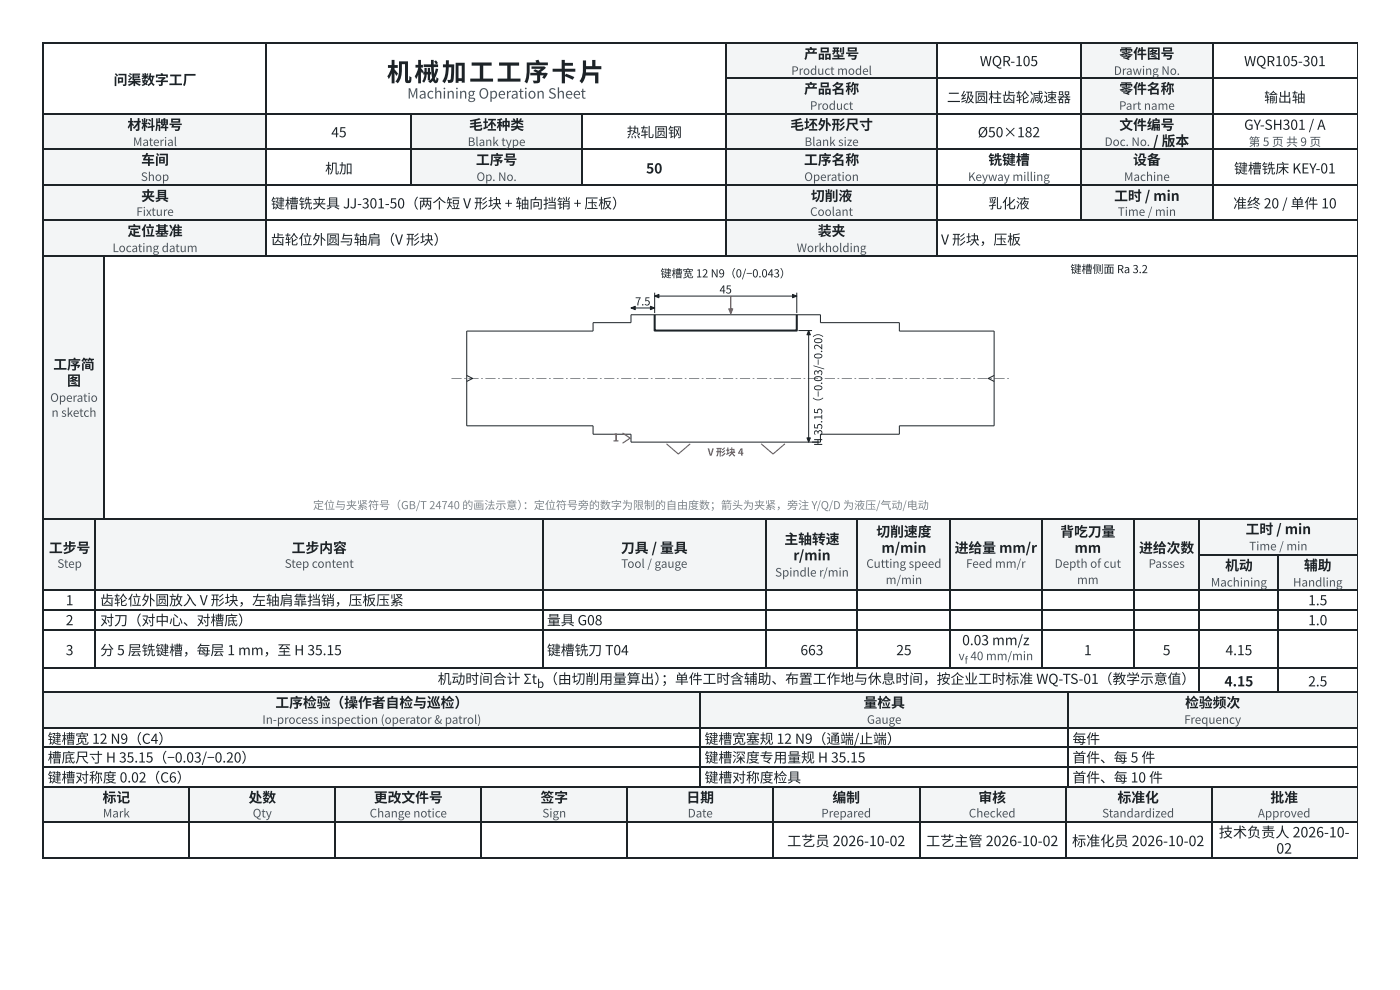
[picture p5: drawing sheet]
<svg xmlns="http://www.w3.org/2000/svg" width="297mm" height="210mm" viewBox="0 0 297 210" stroke-linecap="round" stroke-linejoin="round" font-family="sans-serif">
<g fill="#f3f5f6">
<path d="M154.3 9.3h44.4v7.4h-44.4z"/>
<path d="M229.4 9.3h27.8v7.4h-27.8z"/>
<path d="M154.3 16.7h44.4v7.4h-44.4z"/>
<path d="M229.4 16.7h27.8v7.4h-27.8z"/>
<path d="M9.3 24.1h47.3v7.6h-47.3z"/>
<path d="M87.3 24.1h36.3v7.6h-36.3z"/>
<path d="M154.3 24.1h44.4v7.6h-44.4z"/>
<path d="M229.4 24.1h27.8v7.6h-27.8z"/>
<path d="M9.3 31.7h47.3v7.5h-47.3z"/>
<path d="M87.3 31.7h36.3v7.5h-36.3z"/>
<path d="M154.3 31.7h44.4v7.5h-44.4z"/>
<path d="M229.4 31.7h27.8v7.5h-27.8z"/>
<path d="M9.3 39.2h47.3v7.6h-47.3z"/>
<path d="M154.3 39.2h44.4v7.6h-44.4z"/>
<path d="M229.4 39.2h27.8v7.6h-27.8z"/>
<path d="M9.3 46.8h47.3v7.4h-47.3z"/>
<path d="M154.3 46.8h44.4v7.4h-44.4z"/>
</g>
<g fill="none" stroke="#1d2327" stroke-width=".26">
<path d="M9 9.1h279M9.1 9v45.5M56.5 9v45.5M154.1 9v45.5M154.3 16.5h133.7M198.8 9v45.5M229.3 9v37.8M257.3 9v37.8M9 24.2h279M9 31.6h279M9 39.3h279M87.2 24.3v15.1"/>
<path d="M123.4 24.3v15.1M9 46.7h279M9 54.4h279"/>
</g>
<path d="M288 9v45.5" fill="none" stroke="#1d2327" stroke-width=".21"/>
<path d="M9.3 54.2h12.9v55.9h-12.9z" fill="#f3f5f6"/>
<path d="M9 54.4h279M9.1 54.2v55.9M22.1 54.2v55.9M9 109.9h279" fill="none" stroke="#1d2327" stroke-width=".26"/>
<path d="M288 54.2v55.9" fill="none" stroke="#1d2327" stroke-width=".21"/>
<g fill="#f3f5f6">
<path d="M9.3 110.1h11.1v15h-11.1z"/>
<path d="M20.4 110.1h94.7v15h-94.7z"/>
<path d="M115.1 110.1h47.4v15h-47.4z"/>
<path d="M162.5 110.1h19.5v15h-19.5z"/>
<path d="M182 110.1h19.6v15h-19.6z"/>
<path d="M201.6 110.1h19.3v15h-19.3z"/>
<path d="M220.9 110.1h19.6v15h-19.6z"/>
<path d="M240.5 110.1h14v15h-14z"/>
<path d="M254.5 110.1h33.4v7.4h-33.4z"/>
<path d="M254.5 117.5h16.7v7.6h-16.7z"/>
<path d="M271.2 117.5h16.7v7.6h-16.7z"/>
</g>
<g fill="none" stroke="#1d2327" stroke-width=".26">
<path d="M9 109.9h279M9.1 109.8v37M20.2 109.8v32M115.2 109.8v32M162.6 109.8v32M181.9 109.8v32M201.5 109.8v32M221.1 109.8v32M240.6 109.8v32M254.4 109.8v37M254.5 117.6h33.5M271.1 117.7v29.1"/>
<path d="M9 125h279M9 129.2h279M9 133.5h279M9 141.7h279M9 146.7h279"/>
</g>
<path d="M288 109.8v37" fill="none" stroke="#1d2327" stroke-width=".21"/>
<g fill="#f3f5f6">
<path d="M9.3 146.8h139.1v7.5h-139.1z"/>
<path d="M148.4 146.8h78.1v7.5h-78.1z"/>
<path d="M226.5 146.8h61.4v7.5h-61.4z"/>
</g>
<path d="M9 146.7h279M9 154.4h279M9 158.4h279M9.1 146.6v20.4M148.6 146.6v20.4M226.6 146.6v20.4M9 162.6h279M9 166.8h279" fill="none" stroke="#1d2327" stroke-width=".26"/>
<path d="M288 146.6v20.4" fill="none" stroke="#1d2327" stroke-width=".21"/>
<g fill="#f3f5f6">
<path d="M9.3 166.7h30.9v7.7h-30.9z"/>
<path d="M40.2 166.7h31v7.7h-31z"/>
<path d="M71.2 166.7h30.9v7.7h-30.9z"/>
<path d="M102.1 166.7h31v7.7h-31z"/>
<path d="M133.1 166.7h30.9v7.7h-30.9z"/>
<path d="M164 166.7h31v7.7h-31z"/>
<path d="M195 166.7h31v7.7h-31z"/>
<path d="M226 166.7h30.9v7.7h-30.9z"/>
<path d="M256.9 166.7h31v7.7h-31z"/>
</g>
<path d="M9 166.8h279M9 174.2h279M9.1 166.7v15.3M40.1 166.7v15.3M71 166.7v15.3M102 166.7v15.3M133 166.7v15.3M163.9 166.7v15.3M195.1 166.7v15.3M226.1 166.7v15.3M257 166.7v15.3M9 181.9h279" fill="none" stroke="#1d2327" stroke-width=".26"/>
<path d="M288 166.7v15.3" fill="none" stroke="#1d2327" stroke-width=".21"/>
<path d="M95.8 80.2h2.1v.1h-2.1zM98.5 80.2l.3 .1zM99.4 80.2h2.1v.1h-2.1zM102.1 80.2l.3 .1zM103 80.2h2.1v.1h-2.1zM105.7 80.2l.3 .1zM106.6 80.2h2.1v.1h-2.1zM109.3 80.2l.3 .1zM110.2 80.2h2.1v.1h-2.1zM112.9 80.2l.3 .1zM113.8 80.2h2.1v.1h-2.1zM116.5 80.2l.3 .1zM117.4 80.2h2.1v.1h-2.1zM120.1 80.2l.3 .1zM121 80.2h2.1v.1h-2.1zM123.7 80.2l.3 .1zM124.6 80.2h2.1v.1h-2.1zM127.3 80.2l.3 .1zM128.2 80.2h2.1v.1h-2.1zM130.9 80.2l.3 .1zM131.8 80.2h2.1v.1h-2.1zM134.5 80.2l.3 .1zM135.4 80.2h2.1v.1h-2.1zM138.1 80.2l.3 .1zM139 80.2h2.1v.1h-2.1zM141.7 80.2l.3 .1zM142.6 80.2h2.1v.1h-2.1zM145.3 80.2l.3 .1zM146.2 80.2h2.1v.1h-2.1zM148.9 80.2l.3 .1zM149.8 80.2h2.1v.1h-2.1zM152.5 80.2l.3 .1zM153.4 80.2h2.1v.1h-2.1zM156.1 80.2l.3 .1zM157 80.2h2.1v.1h-2.1zM159.7 80.2l.3 .1zM160.6 80.2h2.1v.1h-2.1zM163.3 80.2l.3 .1zM164.2 80.2h2.1v.1h-2.1zM166.9 80.2l.3 .1zM167.8 80.2h2.1v.1h-2.1zM170.5 80.2l.3 .1zM171.4 80.2h2.1v.1h-2.1zM174.1 80.2l.3 .1zM175 80.2h2.1v.1h-2.1zM177.7 80.2l.3 .1zM178.6 80.2h2.1v.1h-2.1zM181.3 80.2l.3 .1zM182.2 80.2h2.1v.1h-2.1zM184.9 80.2l.3 .1zM185.8 80.2h2.1v.1h-2.1zM188.5 80.2l.3 .1zM189.4 80.2h2.1v.1h-2.1zM192.1 80.2l.3 .1zM193 80.2h2.1v.1h-2.1zM195.7 80.2l.3 .1zM196.6 80.2h2.1v.1h-2.1zM199.3 80.2l.3 .1zM200.2 80.2h2.1v.1h-2.1zM202.9 80.2l.3 .1zM203.8 80.2h2.1v.1h-2.1zM206.5 80.2l.3 .1zM207.4 80.2h2.1v.1h-2.1zM210.1 80.2l.3 .1zM211 80.2h2.1v.1h-2.1zM213.7 80.2l.3 .1z" fill="#1d2327"/>
<path d="M99 79.6l1.3 .6-1.3 .7M99 70.2h26.8v-1.8h8.1v-1.7h40.2v1.7h16.7v1.8h20.1v20.1h-20.1v1.8h-16.7v1.6h-40.2v-1.6h-8.1v-1.8h-26.8zM138.9 62.8h30.1M210.9 79.6l-1.3 .6 1.3 .7" fill="none" stroke="#1d2327" stroke-width=".21"/>
<path d="M138.9 66.7v3.4h30.1v-3.4" fill="none" stroke="#1d2327" stroke-width=".43"/>
<path d="M138.9 62.8l.9-.4v.7z" fill="#1d2327"/>
<path d="M138.9 62.8l.9-.4v.7z" fill="none" stroke="#1d2327" stroke-width=".21"/>
<path d="M168.1 62.4l.9 .4-.9 .3z" fill="#1d2327"/>
<path d="M138.9 62.1v4.3M168.1 62.4l.9 .4-.9 .3zM169 62.1v4.3M169.4 70.1h2.9M171.6 70.1v23.6M172.3 93.7h1.4" fill="none" stroke="#1d2327" stroke-width=".21"/>
<path d="M171.6 70.1l.3 .9h-.7z" fill="#1d2327"/>
<path d="M171.6 70.1l.3 .9h-.7z" fill="none" stroke="#1d2327" stroke-width=".21"/>
<path d="M171.2 92.8h.7l-.3 .9z" fill="#1d2327"/>
<path d="M133.9 65.3h5M171.2 92.8h.7l-.3 .9z" fill="none" stroke="#1d2327" stroke-width=".21"/>
<path d="M133.9 65.3l.9-.4v.8z" fill="#1d2327"/>
<path d="M133.9 65.3l.9-.4v.8z" fill="none" stroke="#1d2327" stroke-width=".21"/>
<path d="M138 64.9l.9 .4-.9 .4z" fill="#1d2327"/>
<path d="M138 64.9l.9 .4-.9 .4z" fill="none" stroke="#1d2327" stroke-width=".21"/>
<path d="M141.4 94.1l2.5 2.2 2.5-2.2M161.5 94.1l2.5 2.2 2.5-2.2" fill="none" stroke="#b5443b" stroke-width=".23"/>
<path d="M155 62.8v3.4M132.1 91.8l1.6 1.1-1.6 1.1" fill="none" stroke="#b5443b" stroke-width=".25"/>
<path d="M154.6 65.5h.9l-.5 1.1z" fill="#b5443b"/>
<path d="M154.6 65.5h.9l-.5 1.1z" fill="none" stroke="#b5443b" stroke-width=".21"/>
<text font-size="5.3" fill="#1d2327" x="82.1" y="17.2">机械加工 工 序卡片</text>
<text font-size="3" fill="#4a5560" x="86.4" y="20.9">Machining Operation Sheet</text>
<g font-size="3" fill="#1d2327">
<text x="167" y="179.4">工艺员 2026-10-02</text>
<text x="196.5" y="179.4">工艺主管 2026-10-02</text>
<text x="227.4" y="179.4">标准化员 2026-10-02</text>
<text x="258.6" y="177.5">技术负责人 2026-10-</text>
<text x="270.8" y="181">02</text>
</g>
<g font-size="2.9" fill="#1d2327">
<text x="24.1" y="18">问渠数字工厂</text>
<text x="170.6" y="12.4">产品型号</text>
<text x="207.9" y="14">WQR-105</text>
<text x="237.5" y="12.4">零件图号</text>
<text x="263.9" y="14">WQR105-301</text>
<text x="170.6" y="19.8">产品名称</text>
<text x="200.9" y="21.7">二级圆柱齿轮减速器</text>
<text x="237.5" y="19.8">零件名称</text>
<text x="268.2" y="21.7">输出轴</text>
<text x="27" y="27.5">材料牌号</text>
<text x="70.3" y="29.1">45</text>
<text x="99.5" y="27.5">毛坯种类</text>
<text x="132.9" y="29.1">热轧圆钢</text>
<text x="167.7" y="27.5">毛坯外形尺寸</text>
<text x="207.4" y="29.1">Ø50×182</text>
<text x="237.5" y="27.5">文件编号</text>
<text x="263.9" y="27.5">GY-SH301 / A</text>
<text x="30" y="34.9">车间</text>
<text x="101" y="34.9">工序号</text>
<text x="170.6" y="34.9">工序名称</text>
<text x="209.7" y="34.9">铣键槽</text>
<text x="240.4" y="34.9">设备</text>
<text x="244.6" y="31">/ 版本</text>
<text x="69" y="36.8">机加</text>
<text x="137.1" y="36.8">50</text>
<text x="261.8" y="36.8">键槽铣床 KEY-01</text>
<text x="30" y="42.6">夹具</text>
<text x="57.5" y="44.2">键槽铣夹具 JJ-301-50（两个短 V 形块 + 轴向挡销 + 压板）</text>
<text x="172" y="42.6">切削液</text>
<text x="209.7" y="44.2">乳化液</text>
<text x="236.4" y="42.6">工时 / min</text>
<text x="261.6" y="44.2">准终 20 / 单件 10</text>
<text x="27" y="50">定位基准</text>
<text x="57.5" y="51.9">齿轮位外圆与轴肩（V 形块）</text>
<text x="173.5" y="50">装夹</text>
<text x="199.6" y="51.9">V 形块，压板</text>
<text x="11.3" y="78.3">工序简</text>
<text x="14.2" y="81.8">图</text>
<text x="185.9" y="113.8">切削速度</text>
<text x="224.9" y="113.8">背吃刀量</text>
<text x="264.3" y="113.2">工时 / min</text>
<text x="10.4" y="117.2">工步号</text>
<text x="61.9" y="117.2">工步内容</text>
<text x="131.7" y="117.2">刀具 / 量具</text>
<text x="166.4" y="115.4">主轴转速</text>
<text x="168.3" y="118.8">r/min</text>
<text x="187" y="117.2">m/min</text>
<text x="202.5" y="117.2">进给量 mm/r</text>
<text x="228" y="117.2">mm</text>
<text x="241.7" y="117.2">进给次数</text>
<text x="259.9" y="120.9">机动</text>
<text x="276.6" y="120.9">辅助</text>
<text x="14" y="128.3">1</text>
<text x="21.3" y="128.3">齿轮位外圆放入 V 形块，左轴肩靠挡销，压板压紧</text>
<text x="277.5" y="128.3">1.5</text>
<text x="14" y="132.6">2</text>
<text x="21.3" y="132.6">对刀（对中心、对槽底）</text>
<text x="116" y="132.6">量具 G08</text>
<text x="204.1" y="136.8">0.03 mm/z</text>
<text x="277.5" y="132.6">1.0</text>
<text x="14" y="138.9">3</text>
<text x="21.3" y="138.9">分 5 层铣键槽，每层 1 mm，至 H 35.15</text>
<text x="116" y="138.9">键槽铣刀 T04</text>
<text x="169.8" y="138.9">663</text>
<text x="190.1" y="138.9">25</text>
<text x="230" y="138.9">1</text>
<text x="246.7" y="138.9">5</text>
<text x="260" y="138.9">4.15</text>
<text x="92.9" y="145">机动时间合计 Σt （由切削用量算出）</text>
<text x="140.3" y="145">；单件工时含辅助、布置工作地与休息时间，按企业工时标准 WQ-TS-01（教学示意值）</text>
<text x="259.8" y="145.5">4.15</text>
<text x="277.5" y="145.5">2.5</text>
<text x="58.4" y="150">工序检验（操作者自 检与巡检）</text>
<text x="183.2" y="150">量检具</text>
<text x="251.4" y="150">检验频次</text>
<text x="10.1" y="157.7">键槽宽 12 N9（C4）</text>
<text x="10.1" y="161.7">槽底尺寸 H 35.15（−0.03/−0.20）</text>
<text x="149.5" y="157.7">键槽宽塞规 12 N9（通端/止端）</text>
<text x="149.5" y="161.7">键槽深度专用量规 H 35.15</text>
<text x="227.5" y="157.7">每件</text>
<text x="227.5" y="161.7">首件、每 5 件</text>
<text x="10.1" y="165.9">键槽对称度 0.02（C6）</text>
<text x="149.5" y="165.9">键槽对称度检具</text>
<text x="227.5" y="165.9">首件、每 10 件</text>
<text x="21.8" y="170.1">标记</text>
<text x="52.7" y="170.1">处数</text>
<text x="79.3" y="170.1">更改文件号</text>
<text x="114.7" y="170.1">签字</text>
<text x="145.6" y="170.1">日 期</text>
<text x="176.6" y="170.1">编制</text>
<text x="207.6" y="170.1">审核</text>
<text x="237.1" y="170.1">标准化</text>
<text x="269.5" y="170.1">批准</text>
</g>
<g font-size="2.5" fill="#4a5560">
<text x="167.9" y="15.9">Product model</text>
<text x="236.3" y="15.9">Drawing No.</text>
<text x="171.8" y="23.3">Product</text>
<text x="237.4" y="23.3">Part name</text>
<text x="28.2" y="31">Material</text>
<text x="99.2" y="31">Blank type</text>
<text x="170.7" y="31">Blank size</text>
<text x="234.3" y="31">Doc. No.</text>
<text x="264.9" y="31">第 5 页 共 9 页</text>
<text x="29.9" y="38.4">Shop</text>
<text x="101.1" y="38.4">Op. No.</text>
<text x="170.6" y="38.4">Operation</text>
<text x="205.4" y="38.4">Keyway milling</text>
<text x="238.5" y="38.4">Machine</text>
<text x="28.9" y="45.8">Fixture</text>
<text x="171.9" y="45.8">Coolant</text>
<text x="237.1" y="45.8">Time / min</text>
<text x="23.9" y="53.4">Locating datum</text>
<text x="169" y="53.4">Workholding</text>
<text x="10.7" y="85.2">Operatio</text>
<text x="10.9" y="88.4">n sketch</text>
<text x="265" y="116.7">Time / min</text>
<text x="12.2" y="120.4">Step</text>
<text x="60.4" y="120.4">Step content</text>
<text x="131.8" y="120.4">Tool / gauge</text>
<text x="164.4" y="122.2">Spindle r/min</text>
<text x="183.8" y="120.4">Cutting speed</text>
<text x="187.9" y="123.8">m/min</text>
<text x="204.9" y="120.4">Feed mm/r</text>
<text x="223.7" y="120.4">Depth of cut</text>
<text x="228.5" y="123.8">mm</text>
<text x="243.7" y="120.4">Passes</text>
<text x="256.9" y="124.4">Machining</text>
<text x="274.3" y="124.4">Handling</text>
<text x="203.4" y="140">v 40 mm/min</text>
<text x="55.7" y="153.5">In-process inspection (operator &amp; patrol)</text>
<text x="183.9" y="153.5">Gauge</text>
<text x="251.2" y="153.5">Frequency</text>
<text x="21.8" y="173.3">Mark</text>
<text x="53.6" y="173.3">Qty</text>
<text x="78.4" y="173.3">Change notice</text>
<text x="115.1" y="173.3">Sign</text>
<text x="145.9" y="173.3">Date</text>
<text x="174.2" y="173.3">Prepared</text>
<text x="205.5" y="173.3">Checked</text>
<text x="233.8" y="173.3">Standardized</text>
<text x="266.9" y="173.3">Approved</text>
</g>
<text font-size="2.4" fill="#1d2327" x="113.9" y="145.8">b</text>
<g font-size="2.3" fill="#1d2327">
<text x="140.1" y="58.8">键槽宽 12 N9（0/−0.043）</text>
<text x="227.1" y="57.9">键槽侧面 Ra 3.2</text>
<text x="134.7" y="64.8">7.5</text>
<text x="152.7" y="62.2">45</text>
<text x="174.4" y="94.6" transform="rotate(-90 174.4 94.6)">H 35.15（−0.03/−0.20）</text>
</g>
<text font-size="2.3" fill="#b5443b" x="130" y="93.6">1</text>
<g font-size="2.3" fill="#7a868d">
<text x="66.4" y="108">定位与夹紧符号（GB/T 24740 的画法示意）</text>
<text x="110.9" y="108">：定位符号旁的数字为限制的自 由度数；箭头为夹紧，旁注 Y/Q/D 为液压/气动/电动</text>
</g>
<text font-size="2.1" fill="#b5443b" x="150.1" y="96.6">V 形块 4</text>
<text font-size="2.1" fill="#4a5560" x="204.7" y="140.7">f</text>
</svg>
